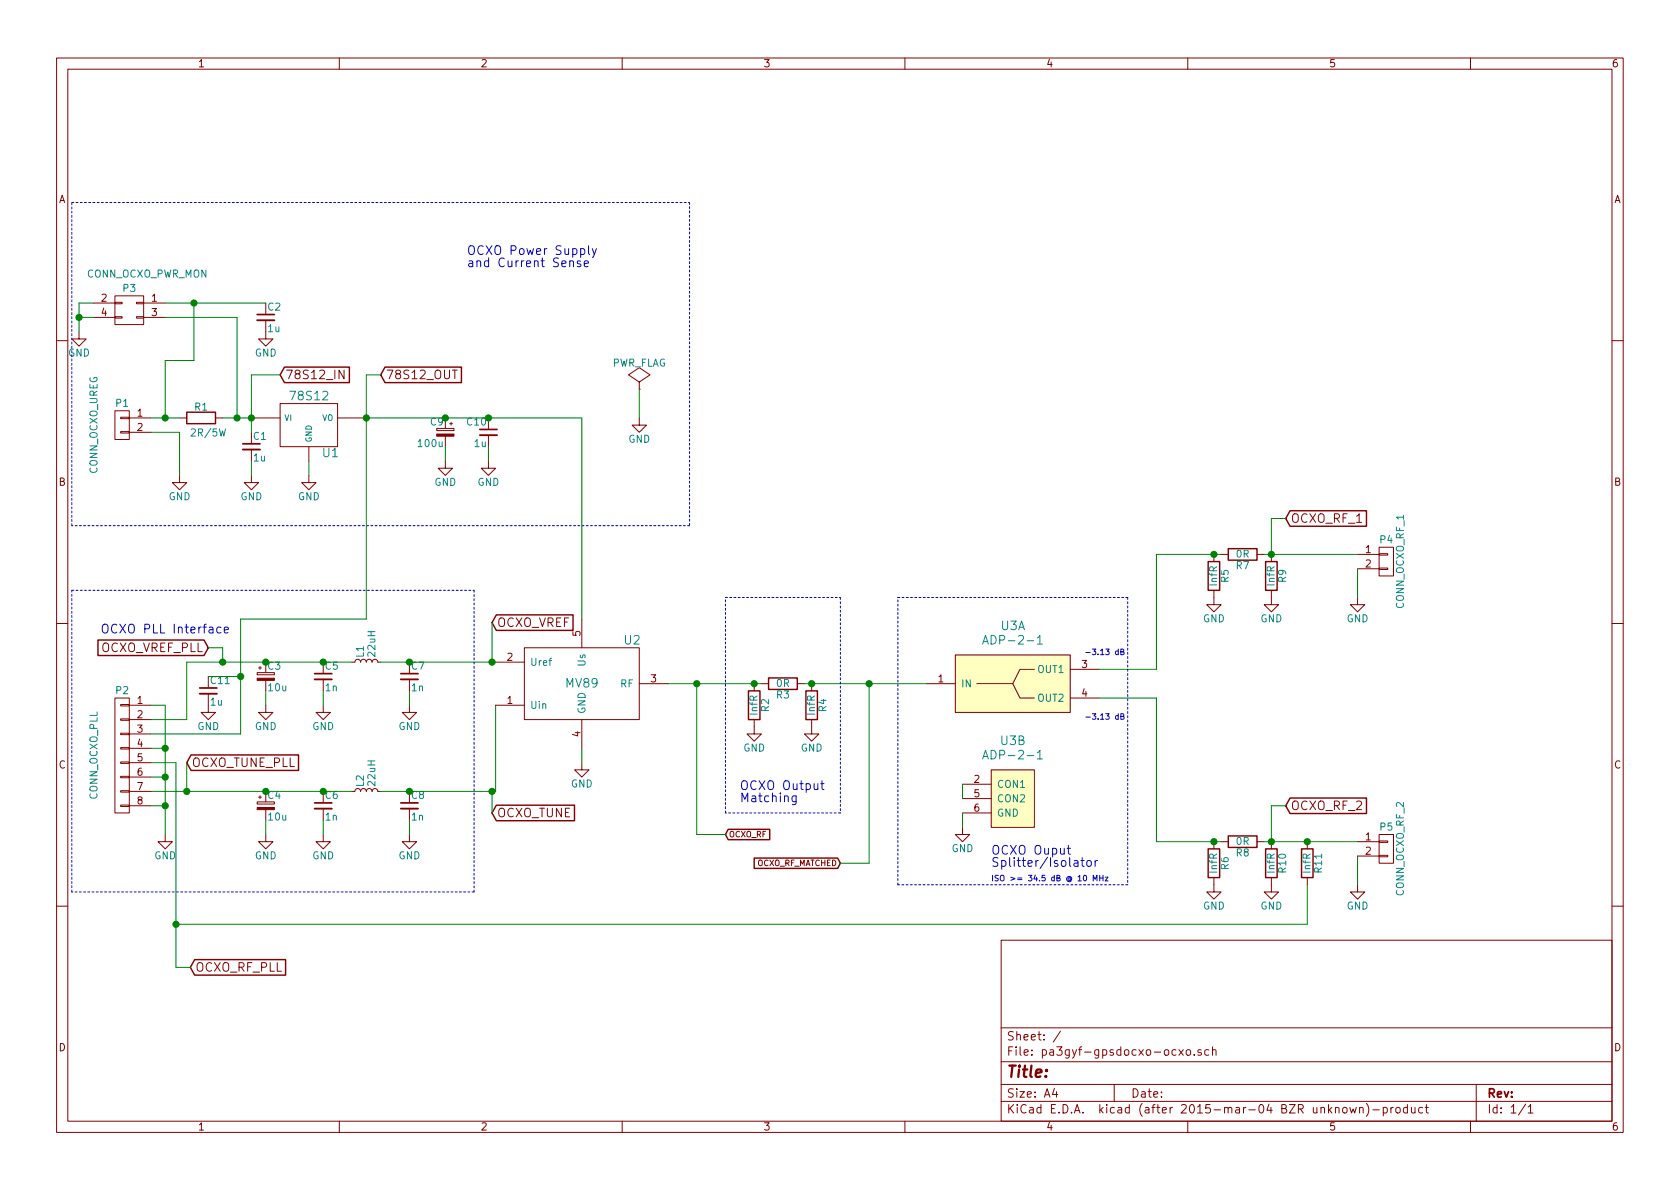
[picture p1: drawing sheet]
<svg xmlns="http://www.w3.org/2000/svg" width="297mm" height="210mm" viewBox="0 0 297 210" stroke-linecap="round" stroke-linejoin="round" font-family="sans-serif">
<g fill="none" stroke="#840000" stroke-width=".18">
<path d="M10 10.3h277v189.9h-277zM12 12.2h273v186.1h-273zM60 10.3v1.9M110 10.3v1.9M160 10.3v1.9M210 10.3v1.9M260 10.3v1.9M14 58.7v1.2h1.2l-1.2 1.3-1.3-1.3h1.3M16.5 53.6h3.8M16.5 56.1h3.8M20.3 52.3h5.1v5.1h-5.1zM20.3 56h1.3v.3h-1.3z"/>
<path d="M20.3 53.5h1.3v.2h-1.3zM24.1 56h1.3v.3h-1.3zM24.1 53.5h1.3v.2h-1.3zM25.4 53.6h3.8M25.4 56.1h3.8M47 56.6v3.3h1.3l-1.3 1.3-1.3-1.3h1.3M10 60.2h2M20.3 72.6h2.6v5.1h-2.6zM21.3 76.3h1.6v.3h-1.6zM21.3 73.8h1.6v.2h-1.6zM22.9 73.9h3.8M22.9 76.4h3.8"/>
<path d="M31.7 73.9h1.3M38.1 73.9h1.3M44.4 73.9h5.1M44.4 79.5v2M49.5 71.4h10.2v7.6h-10.2zM54.6 79v2.5M59.7 73.9h5.1M60.8 65.5v1.5l-.9-1.5v1.5M77.2 75.8h3.1v.3h-3.1zM78.7 77.1v1.9M79.5 74.9h.5M79.8 74.7v.5"/>
<path d="M80 65.5h.8M86.4 77v2M113 68.8h.1M113 67.6l1.9-1.3-1.9-1.3-1.9 1.3 1.9 1.3v1.2M113 73.9v1.3h1.3l-1.3 1.2-1.2-1.2h1.2M285 60.2h2M31.7 84.1v1.2h1.3l-1.3 1.3-1.2-1.3h1.2M44.4 84.1v1.2h1.3l-1.3 1.3-1.2-1.3h1.2M54.6 84.1v1.2h1.3l-1.3 1.3-1.3-1.3h1.3M78.7 81.5v1.3h-1.2l1.2 1.3 1.3-1.3h-1.3M86.4 81.5v1.3h-1.3l1.3 1.3 1.2-1.3h-1.2M214.6 98v1.3"/>
<path d="M215.9 98h1.3M222.2 98h1.3M224.8 98v1.3M240 98h3.8M243.8 97.9h1.6v.3h-1.6zM243.8 96.8h2.6v5h-2.6zM10 110.3h2M45.5 118.9h3v.4h-3zM45.7 118.1h.5M46 117.9v.5M62.2 117.1h.5l.2-.3 .2-.2 .5 .1 .2 .4 .1-.3 .3-.2 .4 .1 .2 .4 .1-.3 .3-.2 .4 .1 .2 .4 .1-.3 .3-.2 .4 .1 .2 .4h.5M87.6 117.1h5.1"/>
<path d="M92.7 114.5h20.3v12.7h-20.3zM102.9 109.5v5M168.9 115.8h20.3v10.2h-20.3zM182.9 118.4h-2.6l-1.2 2.5h-6.4M189.2 118.4h5.1M214.6 104.4v2.5h1.3l-1.3 1.3-1.2-1.3h1.2M224.8 104.4v2.5h1.3l-1.3 1.3-1.3-1.3h1.3M240 105.7v1.2h1.3l-1.3 1.3-1.2-1.3h1.2M240 100.6h3.8M243.8 100.5h1.6v.2h-1.6zM285 110.3h2M20.3 123.4h2.6v20.4h-2.6z"/>
<path d="M21.3 139.8h1.6v.3h-1.6zM21.3 137.3h1.6v.2h-1.6zM21.3 134.7h1.6v.3h-1.6zM21.3 132.2h1.6v.3h-1.6zM21.3 129.7h1.6v.2h-1.6zM21.3 127.1h1.6v.3h-1.6zM21.3 124.6h1.6v.2h-1.6zM22.9 139.9h3.8M22.9 124.7h3.8M22.9 127.2h3.8M22.9 129.8h3.8M22.9 132.3h3.8"/>
<path d="M22.9 134.9h3.8M22.9 137.4h3.8M36.8 122.7v3.3h1.3l-1.3 1.2-1.2-1.2h1.2M47 124.7v1.3h1.3l-1.3 1.2-1.3-1.2h1.3M47 120.3v1.9M57.1 124.7v1.3h1.3l-1.3 1.2-1.2-1.2h1.2M57.1 120.1v2.1M62.2 139.9h.5l.2-.3 .2-.2 .5 .2 .2 .3 .1-.3 .3-.2 .4 .2 .2 .3 .1-.3 .3-.2 .4 .2 .2 .3 .1-.3 .3-.2 .4 .2 .2 .3h.5M72.4 124.7v1.3h1.3l-1.3 1.2-1.3-1.2h1.3M72.4 120.1v2.1M87.6 124.7h5.1M102.9 134.9v1.2h1.2l-1.2 1.3-1.3-1.3h1.3"/>
<path d="M102.9 127.2v5.1M113 120.9h5.1M133.3 127.2v2.6h1.3l-1.3 1.3-1.2-1.3h1.2M133.3 120.9v1.3M134.6 120.9h1.3M141 120.9h1.2M143.5 127.2v2.6h1.3l-1.3 1.3-1.3-1.3h1.3M143.5 120.9v1.3M163.8 120.9h5.1M170.2 138.7h5.1M175.3 136.1h7.6v10.2h-7.6zM179.1 120.9l1.2 2.5h2.6"/>
<path d="M189.2 123.4h5.1M21.3 142.4h1.6v.2h-1.6zM22.9 142.5h3.8M29.2 147.6v1.2h1.3l-1.3 1.3-1.3-1.3h1.3M45.5 141.8h3v.4h-3zM45.7 141h.5M46 140.7v.5M47 147.6v1.2h1.3l-1.3 1.3-1.3-1.3h1.3M47 143.2v1.8M57.1 147.6v1.2h1.3l-1.3 1.3-1.2-1.3h1.2M57.1 143v2M72.4 147.6v1.2h1.3l-1.3 1.3-1.3-1.3h1.3"/>
<path d="M72.4 143v2M170.2 146.3v1.3h1.2l-1.2 1.2-1.3-1.2h1.3M170.2 141.2h5.1M170.2 143.8h5.1M214.6 155.2v2.5h1.3l-1.3 1.3-1.2-1.3h1.2M214.6 148.8v1.3M215.9 148.8h1.3M222.2 148.8h1.3M224.8 155.2v2.5h1.3l-1.3 1.3-1.3-1.3h1.3M224.8 148.8v1.3M231.1 148.8v1.3M231.1 155.2v1.3"/>
<path d="M240 156.5v1.2h1.3l-1.3 1.3-1.2-1.3h1.2M240 148.8h3.8M240 151.4h3.8M243.8 151.3h1.6v.2h-1.6zM243.8 148.7h1.6v.3h-1.6zM243.8 147.6h2.6v5h-2.6zM10 160.2h2M177 166.3h108v32h-108zM285 160.2h2M60 198.3v1.9M110 198.3v1.9M160 198.3v1.9"/>
<path d="M177 194.8h108M177 191.8h108M177 187.8h108M177 181.8h108M186.4 192.5l-.3 1h.9M186.8 193v1M187.5 182.3l-1.3 2M197 191.8v3M208.4 185.6l.8 1M209.2 185.6l-.8 1M209.8 185.7l.2-.1 .4 .1 .1 .6-.1 .2-.4 .1-.2-.1zM210 198.3v1.9"/>
<path d="M211.2 186.5v.1M212.4 185.7a.37 .37 0 0 0-.6 .1l.1 .2 .5 .2v.1l-.2 .3-.4-.1M213.7 185.7l-.4-.1-.3 .3 .1 .6 .2 .1 .4-.1M214.4 185.7l.2-.1 .4 .1v.9M214.4 185.1v1.5M237.5 196l.2-.2 .4 .2 .1 .5-.2 .2-.3 .1-.2-.1zM238.7 195.8l.3 1 .2-.7 .3 .7 .3-1M240.4 196l.2-.2 .4 .1v.9M240.4 195.8v1M241.6 195.1a1.71 1.71 0 0 1 0 2.3M242.7 196.3h1.2M244.6 195.9l.4-.1 .3 .3-.1 .6h-.6"/>
<path d="M244.6 195.8v1.5M245.9 195.8v1M246.4 195.8l-.5 .3M246.9 196l.2-.2 .4 .2 .1 .5-.2 .2-.3 .1-.2-.1zM248.8 195.9l-.4-.1-.3 .3 .1 .6 .2 .1 .4-.1M248.8 195.3v1.5M249.6 195.8v.9l.4 .1 .2-.1M250.2 195.8v1M251.5 195.9l-.4-.1-.3 .3 .1 .6 .2 .1 .4-.1M252 195.8h.6M252.2 195.3v1.3l.4 .2M260 198.3v1.9"/>
<path d="M261 191.8v6.5M269.7 195.2l-1.2 2M270.2 195.8l.4-.5v1.5M270.2 196.8h.8"/>
</g>
<g fill="none" stroke="#840000" stroke-width=".25">
<path d="M33 72.9h5.1v2h-5.1zM50.3 64.9h11.5v2.8h-11.5l-.8-1.4zM68.1 64.9h13.5v2.8h-13.5l-.8-1.4zM213.6 99.3h2v5.1h-2zM217.2 97h5v2.1h-5zM223.8 99.3h2v5.1h-2zM228.1 90.3h13.5v2.8h-13.5l-.8-1.4zM17.3 113.2h18.8l.7 1.3-.7 1.4h-18.8zM87.8 108.7h13.5v2.8h-13.5l-.8-1.4zM135.9 119.9h5.1v2h-5.1zM33.8 133.5h19v2.7h-19l-.8-1.3zM132.3 122.2h2.1v5h-2.1z"/>
<path d="M142.5 122.2h2v5h-2zM87.8 142.4h13.8v2.7h-13.8l-.8-1.3zM128.8 146.7h7.3v1.8h-7.3l-.5-.9zM133.3 151.7h14.8l.5 .9-.5 1h-14.8zM213.6 150.1h2v5.1h-2zM217.2 147.8h5v2.1h-5zM223.8 150.1h2v5.1h-2zM228.1 141.1h13.5v2.8h-13.5l-.8-1.4zM230.1 150.1h2.1v5.1h-2.1zM34.4 169.7h16.1v2.7h-16.1l-.7-1.3z"/>
</g>
<path d="M45.5 56.6h3M42.9 79.5h3.1M84.8 77h3.1M35.3 122.7h3.1M55.6 120.1h3.1M70.9 120.1h3M55.6 143h3.1M70.9 143h3" fill="none" stroke="#840000" stroke-width=".33"/>
<path d="M45.5 55.6h3M42.9 78.5h3.1M84.8 75.9h3.1M55.6 119.1h3.1M70.9 119.1h3M35.3 121.7h3.1M55.6 142h3.1M70.9 142h3" fill="none" stroke="#840000" stroke-width=".3"/>
<g fill="#840000" stroke="#840000" stroke-width=".18">
<path d="M77.2 76.8h3.1v.3h-3.1z"/>
<path d="M45.5 119.9h3v.4h-3z"/>
<path d="M45.5 142.8h3v.4h-3z"/>
</g>
<g fill="#ffffc2" stroke="#ffffc2" stroke-width=".25">
<path d="M168.9 115.8h20.3v10.2h-20.3z"/>
<path d="M175.3 136.1h7.6v10.2h-7.6z"/>
</g>
<path d="M173.7 113.9l.5-1.5 .6 1.5M173.9 113.5h.7M183.4 112.8l.5-.4v1.5M183.4 113.9h.9M173.7 134.2l.5-1.5 .6 1.5M173.9 133.8h.7M183.4 133.1l.5-.4v1.5M183.4 134.2h.9" fill="none" stroke="#008484" stroke-width=".18"/>
<g fill="none" stroke="#0000c2" stroke-width=".18">
<path d="M100.7 46.3l.2-.2 .4 .1 .1 1M102.6 46.2l-.3-.1-.2 .2v.3l.5 .1v.4h-.5M103.3 46.7l.7-.2v-.3l-.5-.1-.2 .2 .1 .8h.6M104.1 43.5v1.3l.2 .2M104.7 44l.4 1M105.5 44l-.6 1.4-.2 .1M39.1 111l-.5-.1-.3 .3 .2 .7h.6M39.6 111.4l.8-.1-.1-.3-.4-.1-.3 .2 .1 .8h.6M197.7 115.2l-.3-.1-.2 .2 .1 .4h.4M197.7 114.8v1M198.2 115.3l.4-.1 .1-.3-.5-.1v1h.4l.2-.4-.3-.1M145.1 138.6h.6"/>
<path d="M145.3 138.1v1.3l.1 .1 .3 .1M197.7 126.6l-.3-.1-.2 .2 .1 .4h.4M197.7 126.2v1M198.2 126.7l.4-.1 .1-.3-.5-.1v1h.4l.2-.3-.3-.2M140.8 140.7v1.3a.42 .42 0 0 1-.7 .2M140.8 140.8l-.5-.1-.3 .3 .2 .7h.6M188.7 150h.6M188.9 149.5v1.3l.1 .2h.3M189.9 152.2h.6l.1 1M190.6 152.5l-.5 .1a.31 .31 0 0 0-.2 .3 .31 .31 0 0 0 .2 .3l.5-.1M191.1 152.2h.6M191.3 151.7v1.3l.1 .1 .3 .1"/>
<path d="M192.3 152.2h.4l.3 .3v.4l-.3 .3-.4-.1-.1-.2zM193.3 155.8v-1l.3 .7 .4-.7v1M193.6 152.2v1M194.1 152.2h-.3l-.2 .3M194.4 154.8v1M194.4 155.3h.6M195 154.8v1M195.4 155.1h.5l-.5 .7h.5"/>
</g>
<g fill="none" stroke="#008400" stroke-width=".18">
<path d="M14 56.1h2.5M16.5 53.6h-2.5v5.1M29.2 53.6h17.8M29.2 56.1h12.7v17.8M34.3 53.6v10.1h-5.1v10.2M26.7 76.4h5v7.7M26.7 73.9h5M39.4 73.9h5M49.5 66.3h-5.1v10.1M64.8 73.9h38.1v35.6M67.3 66.3h-2.5v43.2h-22.3v20.3h-15.8M78.7 79v2.5"/>
<path d="M86.4 79v2.5M113 68.8v5.1M44.4 81.5v2.6M54.6 81.5v2.6M215.9 98h-11.4v20.4h-10.2M223.5 98h16.5M227.3 91.7h-2.5v6.3M36.8 114.5h2.6v2.6M36.8 119.6h5.7M62.2 117.1h-29.2v10.1h-6.3M67.3 117.1h20.3M87 110.1v7"/>
<path d="M240 100.6v5.1M26.7 139.9h35.5M26.7 124.7h2.5v22.9M26.7 137.4h2.5M26.7 134.9h4.4v36.2h2.6M26.7 132.3h2.5M33 134.9v5M47 122.2v2.5M57.1 122.2v2.5M72.4 122.2v2.5M87 139.9v3.9M87.6 124.7v15.2h-20.3"/>
<path d="M102.9 132.3v2.6M118.1 120.9h16.5M123.2 120.9v26.7h5.1M142.2 120.9h21.6M153.7 120.9v31.7h-5.1M170.2 138.7v2.5M194.3 123.4h10.2v25.4h11.4M26.7 142.5h2.5M47 145v2.6M57.1 145v2.6M72.4 145v2.6M170.2 143.8v2.5"/>
<path d="M223.5 148.8h16.5M227.3 142.5h-2.5v6.3M231.1 156.5v6.9h-200M240 151.4v5.1"/>
</g>
<g fill="#008400" stroke="#008400" stroke-width=".25">
<circle cx="57.2" cy="117.1" r=".51"/>
<circle cx="57.2" cy="139.9" r=".51"/>
<circle cx="72.4" cy="139.9" r=".51"/>
<circle cx="72.4" cy="117.1" r=".51"/>
<circle cx="14" cy="56.1" r=".51"/>
<circle cx="29.2" cy="73.9" r=".51"/>
<circle cx="41.9" cy="73.9" r=".51"/>
<circle cx="34.3" cy="53.6" r=".51"/>
<circle cx="143.5" cy="120.9" r=".51"/>
<circle cx="133.4" cy="120.9" r=".51"/>
<circle cx="214.6" cy="98" r=".51"/>
<circle cx="224.8" cy="98" r=".51"/>
<circle cx="224.8" cy="148.8" r=".51"/>
<circle cx="214.6" cy="148.8" r=".51"/>
<circle cx="123.2" cy="120.9" r=".51"/>
<circle cx="153.7" cy="120.9" r=".51"/>
<circle cx="78.7" cy="73.9" r=".51"/>
<circle cx="86.4" cy="73.9" r=".51"/>
<circle cx="29.2" cy="137.4" r=".51"/>
<circle cx="29.2" cy="142.5" r=".51"/>
<circle cx="39.4" cy="117.1" r=".51"/>
<circle cx="33" cy="139.9" r=".51"/>
<circle cx="47" cy="139.9" r=".51"/>
<circle cx="231.1" cy="148.8" r=".51"/>
<circle cx="87" cy="117.1" r=".51"/>
<circle cx="87" cy="139.9" r=".51"/>
<circle cx="31.1" cy="163.4" r=".51"/>
<circle cx="47" cy="117.1" r=".51"/>
<circle cx="44.5" cy="73.9" r=".51"/>
<circle cx="64.8" cy="73.9" r=".51"/>
<circle cx="29.2" cy="132.3" r=".51"/>
<circle cx="42.5" cy="119.6" r=".51"/>
</g>
<g fill="none" stroke="#0000c2" stroke-width=".18" stroke-dasharray=".3 .4">
<path d="M12.7 35.8h109.2M121.9 35.8v57.2M12.7 93v-57.2M121.9 93h-109.2M12.7 104.4h71.1M83.8 104.4v53.3M128.3 105.7h20.3M148.6 105.7v38.1M158.7 105.7h40.7M199.4 105.7v50.8M12.7 157.7v-53.3M83.8 157.7h-71.1"/>
<path d="M128.3 143.8v-38.1M148.6 143.8h-20.3M158.7 156.5v-50.8M199.4 156.5h-40.7"/>
</g>
<text font-size="2.8" fill="#840000" x="178" y="190.5">Title:</text>
<g font-size="2.2" fill="#0000c2">
<text x="82.5" y="45.1">OCXO Power Supply</text>
<text x="82.5" y="47.2">and Current Sense</text>
<text x="17.8" y="112">OCXO PLL Interface</text>
<text x="130.8" y="139.7">OCXO Output</text>
<text x="130.8" y="141.9">Matching</text>
<text x="175.3" y="151.1">OCXO Ouput</text>
<text x="175.3" y="153.3">Splitter/Isolator</text>
</g>
<g font-size="2.1" fill="#840000">
<text x="50.4" y="67.1">78S12_IN</text>
<text x="68.2" y="67.1">78S12_OUT</text>
<text x="228.2" y="92.5">OCXO_RF_1</text>
<text x="87.9" y="110.9">OCXO_VREF</text>
<text x="17.6" y="115.3">OCXO_VREF_PLL</text>
<text x="33.9" y="135.6">OCXO_TUNE_PLL</text>
<text x="228.2" y="143.3">OCXO_RF_2</text>
<text x="87.9" y="144.5">OCXO_TUNE</text>
<text x="34.6" y="171.8">OCXO_RF_PLL</text>
<text x="178" y="184">Sheet: /</text>
<text x="178" y="186.7">File: pa3gyf-gpsdocxo-ocxo.sch</text>
<text x="178" y="196.9">KiCad E.D.A. kicad (after 2015-mar-04 BZR unknown)-product</text>
<text x="178" y="194.1">Size: A4</text>
<text x="200" y="194.1">Date:</text>
<text x="263" y="194.1">Rev:</text>
<text x="263" y="196.9">Id: 1/1</text>
</g>
<g font-size="2.1" fill="#008484">
<text x="51.5" y="70.8">78S12</text>
<text x="57.1" y="80.8">U1</text>
<text x="110.4" y="114">U2</text>
<text x="175" y="114">ADP-2-1</text>
<text x="177" y="111.4">U3A</text>
<text x="100.1" y="121.6">MV89</text>
<text x="177" y="131.7">U3B</text>
<text x="175" y="134.3">ADP-2-1</text>
</g>
<g font-size="1.8" fill="#840000">
<text x="35" y="11.9">1</text>
<text x="85" y="11.9">2</text>
<text x="135" y="11.9">3</text>
<text x="185" y="11.9">4</text>
<text x="235" y="11.9">5</text>
<text x="285" y="11.9">6</text>
<text x="10.4" y="35.9">A</text>
<text x="285.4" y="35.9">A</text>
<text x="17.9" y="53.3">2</text>
<text x="26.8" y="53.3">1</text>
<text x="17.9" y="55.9">4</text>
<text x="26.8" y="55.9">3</text>
<text x="24.3" y="73.7">1</text>
<text x="24.3" y="76.2">2</text>
<text x="10.4" y="85.9">B</text>
<text x="285.4" y="85.9">B</text>
<text x="241.5" y="97.8">1</text>
<text x="241.5" y="100.3">2</text>
<text x="102.6" y="112.5" transform="rotate(-90 102.6 112.5)">5</text>
<text x="89.7" y="116.8">2</text>
<text x="191.3" y="118.1">3</text>
<text x="24.3" y="124.5">1</text>
<text x="89.7" y="124.5">1</text>
<text x="115.1" y="120.6">3</text>
<text x="165.9" y="120.6">1</text>
<text x="191.3" y="123.2">4</text>
<text x="24.3" y="127">2</text>
<text x="24.3" y="129.5">3</text>
<text x="102.6" y="130.3" transform="rotate(-90 102.6 130.3)">4</text>
<text x="10.4" y="135.9">C</text>
<text x="24.3" y="132.1">4</text>
<text x="24.3" y="134.6">5</text>
<text x="24.3" y="137.2">6</text>
<text x="285.4" y="135.9">C</text>
<text x="24.3" y="139.7">7</text>
<text x="24.3" y="142.2">8</text>
<text x="172.2" y="138.4">2</text>
<text x="172.2" y="141">5</text>
<text x="172.2" y="143.5">6</text>
<text x="241.5" y="148.6">1</text>
<text x="241.5" y="151.1">2</text>
<text x="10.4" y="185.9">D</text>
<text x="285.4" y="185.9">D</text>
<text x="35" y="199.9">1</text>
<text x="85" y="199.9">2</text>
<text x="135" y="199.9">3</text>
<text x="185" y="199.9">4</text>
<text x="235" y="199.9">5</text>
<text x="285" y="199.9">6</text>
</g>
<g font-size="1.8" fill="#008484">
<text x="15.2" y="49.1">CONN_OCXO_PWR_MON</text>
<text x="21.8" y="51.6">P3</text>
<text x="47.4" y="54.9">C2</text>
<text x="47.4" y="58.7">1u</text>
<text x="12" y="63">GND</text>
<text x="45" y="63">GND</text>
<text x="108.1" y="64.8">PWR_FLAG</text>
<text x="20.5" y="71.9">P1</text>
<text x="34.1" y="77.2">2R/5W</text>
<text x="34.4" y="72.6">R1</text>
<text x="44.8" y="77.8">C1</text>
<text x="76.1" y="75.2">C9</text>
<text x="82.6" y="75.2">C10</text>
<text x="17.2" y="83.9" transform="rotate(-90 17.2 83.9)">CONN_OCXO_UREG</text>
<text x="44.9" y="81.6">1u</text>
<text x="74.1" y="79">100u</text>
<text x="83.9" y="79">1u</text>
<text x="111.1" y="78.3">GND</text>
<text x="29.8" y="88.4">GND</text>
<text x="42.5" y="88.4">GND</text>
<text x="52.7" y="88.4">GND</text>
<text x="76.8" y="85.9">GND</text>
<text x="84.4" y="85.9">GND</text>
<text x="218.6" y="100.6">R7</text>
<text x="218.6" y="98.6">0R</text>
<text x="244" y="96.1">P4</text>
<text x="215.2" y="103.6" transform="rotate(-90 215.2 103.6)">InfR</text>
<text x="217.2" y="103" transform="rotate(-90 217.2 103)">R5</text>
<text x="225.3" y="103.6" transform="rotate(-90 225.3 103.6)">InfR</text>
<text x="227.4" y="103" transform="rotate(-90 227.4 103)">R9</text>
<text x="248.2" y="107.6" transform="rotate(-90 248.2 107.6)">CONN_OCXO_RF_1</text>
<text x="212.7" y="110">GND</text>
<text x="222.8" y="110">GND</text>
<text x="238.1" y="110">GND</text>
<text x="47.4" y="118.4">C3</text>
<text x="57.5" y="118.4">C5</text>
<text x="64.3" y="116.2" transform="rotate(-90 64.3 116.2)">L1</text>
<text x="66.3" y="116" transform="rotate(-90 66.3 116)">22uH</text>
<text x="72.8" y="118.4">C7</text>
<text x="93.7" y="117.7">Uref</text>
<text x="103.5" y="117.8" transform="rotate(-90 103.5 117.8)">Us</text>
<text x="183.5" y="119">OUT1</text>
<text x="20.5" y="122.7">P2</text>
<text x="37.2" y="124.8">1u</text>
<text x="37.3" y="120.9">C11</text>
<text x="47.5" y="122.2">10u</text>
<text x="57.6" y="122.2">1n</text>
<text x="72.8" y="122.2">1n</text>
<text x="93.7" y="125.3">Uin</text>
<text x="109.7" y="121.5">RF</text>
<text x="135.9" y="125.8" transform="rotate(-90 135.9 125.8)">R2</text>
<text x="137.3" y="123.5">R3</text>
<text x="137.3" y="121.5">0R</text>
<text x="146.1" y="125.8" transform="rotate(-90 146.1 125.8)">R4</text>
<text x="169.9" y="121.5">IN</text>
<text x="183.5" y="124.1">OUT2</text>
<text x="34.9" y="129.1">GND</text>
<text x="45" y="129.1">GND</text>
<text x="55.2" y="129.1">GND</text>
<text x="70.4" y="129.1">GND</text>
<text x="103.5" y="126.2" transform="rotate(-90 103.5 126.2)">GND</text>
<text x="133.9" y="126.4" transform="rotate(-90 133.9 126.4)">InfR</text>
<text x="144.1" y="126.4" transform="rotate(-90 144.1 126.4)">InfR</text>
<text x="131.4" y="132.9">GND</text>
<text x="141.6" y="132.9">GND</text>
<text x="17.2" y="141.4" transform="rotate(-90 17.2 141.4)">CONN_OCXO_PLL</text>
<text x="47.4" y="141.3">C4</text>
<text x="57.5" y="141.3">C6</text>
<text x="64.3" y="139.1" transform="rotate(-90 64.3 139.1)">L2</text>
<text x="66.3" y="138.9" transform="rotate(-90 66.3 138.9)">22uH</text>
<text x="72.8" y="141.3">C8</text>
<text x="100.9" y="139.2">GND</text>
<text x="176.3" y="139.3">CON1</text>
<text x="176.3" y="141.9">CON2</text>
<text x="47.5" y="145.1">10u</text>
<text x="57.6" y="145.1">1n</text>
<text x="72.8" y="145.1">1n</text>
<text x="176.3" y="144.4">GND</text>
<text x="218.6" y="149.4">0R</text>
<text x="244" y="146.9">P5</text>
<text x="27.3" y="151.9">GND</text>
<text x="45" y="151.9">GND</text>
<text x="55.2" y="151.9">GND</text>
<text x="70.4" y="151.9">GND</text>
<text x="168.2" y="150.7">GND</text>
<text x="215.2" y="154.4" transform="rotate(-90 215.2 154.4)">InfR</text>
<text x="217.2" y="153.8" transform="rotate(-90 217.2 153.8)">R6</text>
<text x="218.6" y="151.4">R8</text>
<text x="225.3" y="154.4" transform="rotate(-90 225.3 154.4)">InfR</text>
<text x="227.4" y="154.3" transform="rotate(-90 227.4 154.3)">R10</text>
<text x="231.7" y="154.4" transform="rotate(-90 231.7 154.4)">InfR</text>
<text x="233.7" y="154.3" transform="rotate(-90 233.7 154.3)">R11</text>
<text x="212.7" y="160.8">GND</text>
<text x="222.8" y="160.8">GND</text>
<text x="238.1" y="160.8">GND</text>
<text x="248.2" y="158.4" transform="rotate(-90 248.2 158.4)">CONN_OCXO_RF_2</text>
</g>
<g font-size="1.4" fill="#008484">
<text x="50.3" y="74.4">VI</text>
<text x="56.9" y="74.4">VO</text>
<text x="55.1" y="78.2" transform="rotate(-90 55.1 78.2)">GND</text>
</g>
<g font-size="1.4" fill="#0000c2">
<text x="191.8" y="115.8">-3.13 dB</text>
<text x="191.8" y="127.2">-3.13 dB</text>
<text x="175.3" y="155.8">ISO &gt;= 34.5 dB @ 10 MHz</text>
</g>
<g font-size="1.4" fill="#840000">
<text x="128.9" y="148.1">OCXO_RF</text>
<text x="133.6" y="153.1">OCXO_RF_MATCHED</text>
</g>
</svg>
